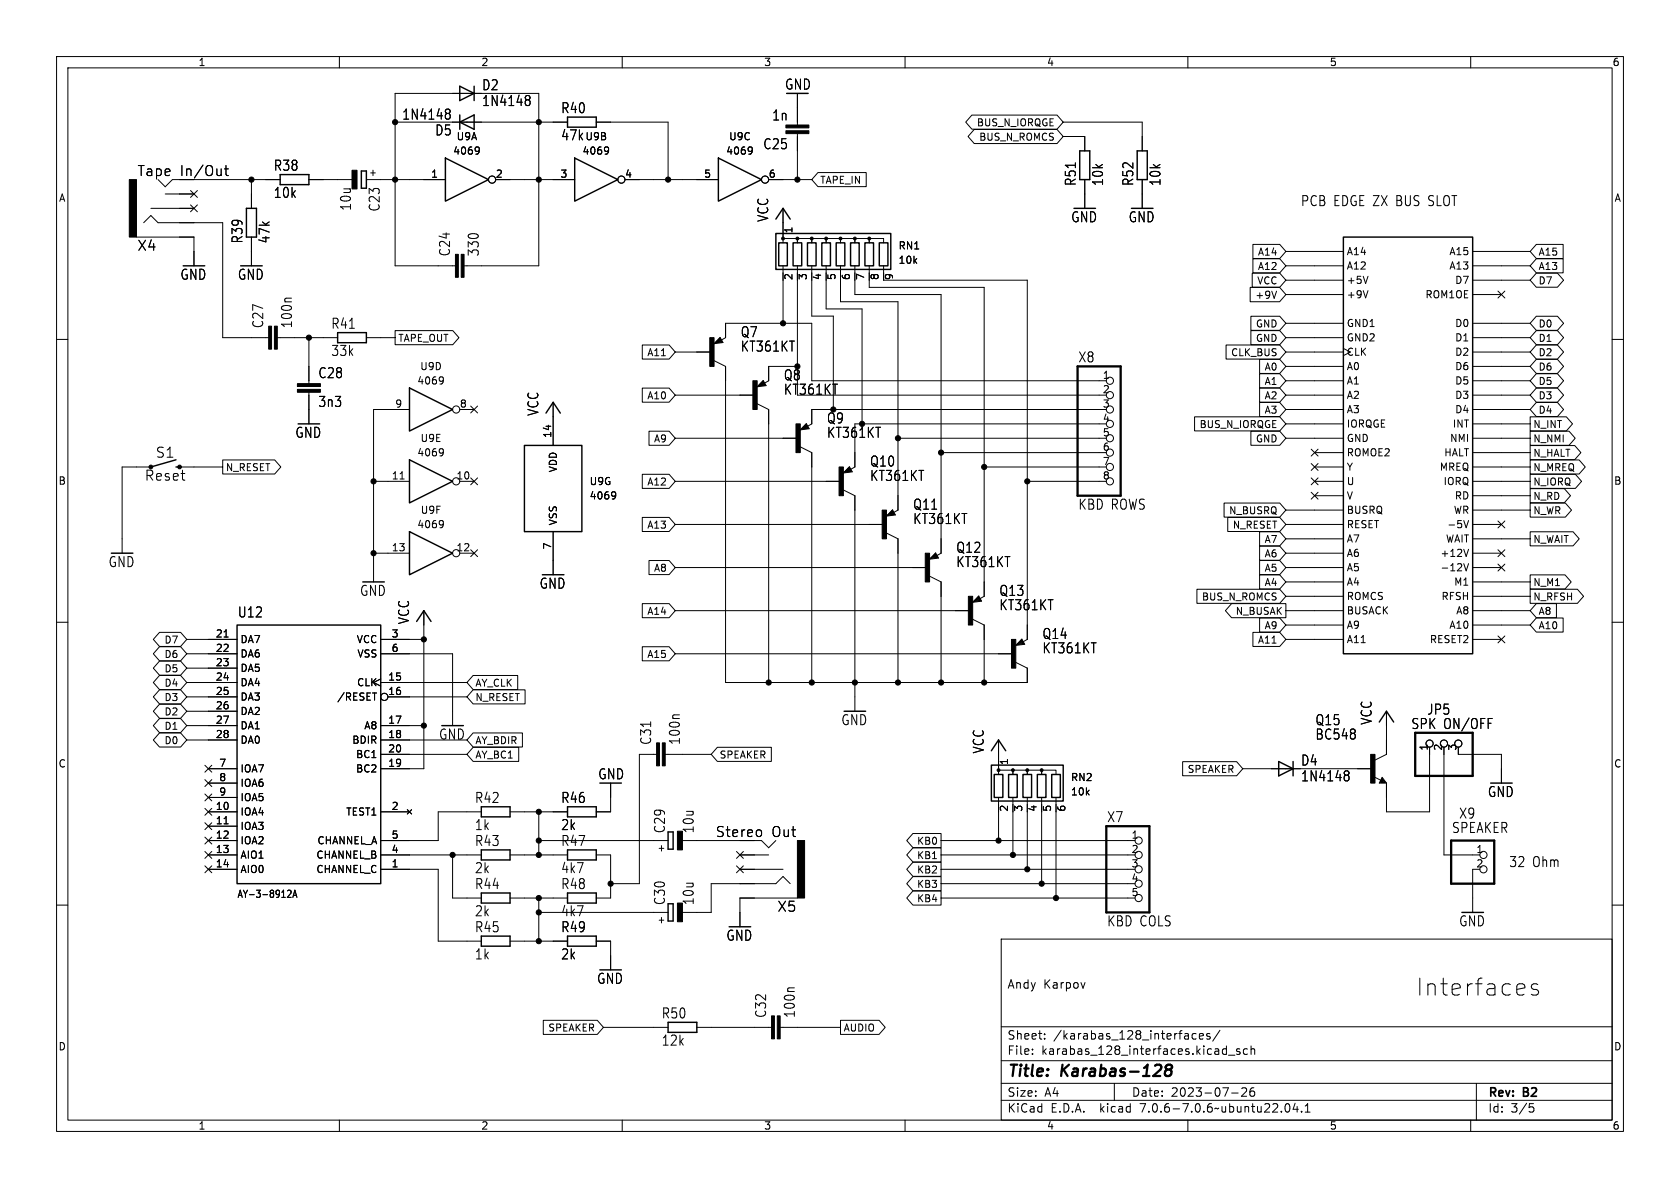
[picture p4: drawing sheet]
<svg xmlns="http://www.w3.org/2000/svg" width="297mm" height="210mm" viewBox="0 0 297 210" stroke-linecap="round" stroke-linejoin="round" font-family="sans-serif">
<g fill="none" stroke="#000" stroke-width=".18">
<path d="M10 10h277v190h-277zM12 12h273v186h-273zM60 10v2M79 19.3h.3l.3 .3-.3 .5M93.1 16.9l.5 .1 .1 .2-.3 .4M93.1 17.6h.3M93.4 17.6l.3 .4v.3l-.1 .3-.5 .1M110 10v2M141 16.5v5.6M160 10v2M210 10v2M260 10v2"/>
<path d="M25.4 39.4l1.3-1.3 1.2 1.3h11.5v20.3h8.1M26.7 36.8h7.6M27.9 31.8l1.3 1.2 1.3-1.2h1.2M29.2 34.3h5.1M33.7 33.7l1.2 1.2M33.7 36.2l1.2 1.2M34.3 31.8h15.2M34.9 33.7l-1.2 1.2M34.9 36.2l-1.2 1.2M39.7 29.9h.7M39.9 29.3v1.5l.1 .2h.4M44.4 31.8v5"/>
<path d="M54.6 31.8h7.6M64.8 31.8h13.9M69.8 21.6h30.5M79 20.1h.3M79.3 20.1l.3 .3v.3l-.3 .4h-.3M84.5 26l.2 .1a1.03 1.03 0 0 1-.2 1.1M84.7 26.5l-.2 .3M87.6 31.8h14M105.4 21.6h12.7v10.2M107.3 26l.2 .1a1.03 1.03 0 0 1-.2 1.1M107.6 26.5l-.3 .3M110.5 31.8h16.5"/>
<path d="M132.7 26l.2 .1a1.03 1.03 0 0 1-.2 1.1M133 26.5l-.3 .3M135.9 31.8h7.6M138.4 36.8v5.1M141 23.6v8.2M144.6 30.5h8.5v2.5h-8.5l-1.1-1.2zM171.8 20.3h15.1l1.1 1.3-1.1 1.2h-15.1l-1.1-1.2zM172.2 22.9h14.7l1.1 1.2-1.1 1.3h-14.7l-1.1-1.3zM188 21.6h13.9v5.1M188 24.1h3.8v2.6M191.8 31.8v5M201.9 31.8v5"/>
<path d="M10 60h2M24.1 41.9h10.2v5.1M44.4 41.9v5.1M49 59.7h10.7M54.6 59.7v8.1M64.8 59.7h5M69.8 58.4h10.2l1.1 1.3-1.1 1.2h-10.2zM80.5 47h-10.7v-30.5h25.4v30.5h-13.2M127.3 59.6l.5 1-1.6 .2zM138.4 42.9v-.7h2.6v.7v-.7h2.5v.7v-.7h2.5v.7v-.7h2.6v.7v-.7h2.5v.7v-.7h2.6v.7v-.7h2.5v.7M138.4 47v10.2M141 47v1.3"/>
<path d="M141 49.5v20.4h53.3M143.5 47v1.3M143.5 49.5v6.4h3.8v16.5M146 47v1.3M146 49.5v5.1h6.4v20.3M148.6 47v1.3M148.6 49.5v3.8h10.1v36.9l-.7 .4M151.1 47v1.3M151.1 49.5v2.6h15.3v45.7l-.8 .4M153.7 47v1.3M153.7 49.5v1.3h20.3v54.6l-.7 .4M156.2 49.5h25.4v63.5l-.7 .4"/>
<path d="M156.2 47v1.3M221 50.8h5.2l1.1 1.3-1.1 1.2h-5.2zM221.1 58.4h5.1l1.1 1.3-1.1 1.2h-5.1zM221.1 55.9h5.1l1.1 1.3-1.1 1.2h-5.1zM221.4 48.3h4.8l1.1 1.2-1.1 1.3h-4.8zM221.5 43.2h4.7l1.1 1.3-1.1 1.2h-4.7zM221.5 45.7h4.7l1.1 1.3-1.1 1.2h-4.7zM225.7 51.5l-.4 1.2M227.3 49.5h10.2M227.3 52.1h10.2M227.3 47h10.2M227.3 44.5h10.2"/>
<path d="M227.3 57.2h10.2M227.3 59.7h10.2M241.8 48.8l-.4 1.3M241.8 51.4l-.4 1.2M260.3 49.5h10.2M260.3 52.1h5.1M260.3 47h10.2M260.3 44.5h10.2M260.3 57.2h10.2M260.3 59.7h10.2M264.8 51.5l1.2 1.2M266 51.5l-1.2 1.2"/>
<path d="M271.6 58.4h3.7l1.1 1.3-1.1 1.2h-3.7l-1.1-1.2zM271.6 48.3h3.7l1.1 1.2-1.1 1.3h-3.7l-1.1-1.3zM271.6 55.9h3.7l1.1 1.3-1.1 1.2h-3.7l-1.1-1.2zM271.6 45.7h4.7v2.5h-4.7l-1.1-1.2zM271.6 43.2h4.7v2.5h-4.7l-1.1-1.2zM285 60h2M54.6 69.3v5.6M72.4 72.4h-6.4v30.5M78.1 66.6l.2 .1a1.03 1.03 0 0 1-.2 1.1M78.1 79.3l.2 .1a1.03 1.03 0 0 1-.2 1.1M78.4 79.9l-.3 .2M78.4 67.2l-.3 .2"/>
<path d="M81.3 72.4h2.5M83.2 71.8l1.2 1.2M84.4 71.8l-1.2 1.2M97.8 71.1v7.6M113.5 68.6h4.8l1.1 1.3-1.1 1.2h-4.8zM113.5 61h4.8l1.1 1.2-1.1 1.3h-4.8zM114.7 76.2h3.6l1.1 1.3-1.1 1.2h-3.6zM119.4 77.5h21.6M119.4 62.2h6.3M119.4 69.9h13.9M126.2 63.8l2.1 1v55.9h53.3v-2.6l-2-1M127.5 60.1l.8-.4v-2.5h15.2v10.1h52.1"/>
<path d="M133.9 71.4l2 1v48.3M134.9 67.3l.5 .9-1.5 .2zM141 64.8h-5.1v2.5l-.7 .4M141.5 79l2 1v40.7M142.5 74.9l.6 .9-1.6 .2zM158.7 77.5h36.9M194.3 74.9h-43.2v7.7l-.7 .4M195.6 72.4h-52.1v2.5l-.7 .4M211.2 73.7h15l1.1 1.2-1.1 1.3h-15zM216.8 61h9.4l1.1 1.2-1.1 1.3h-9.4zM221.1 76.2h5.1l1.1 1.3-1.1 1.2h-5.1zM222.7 71.1h3.5l1.1 1.3-1.1 1.2h-3.5z"/>
<path d="M222.7 66.1h3.5l1.1 1.2-1.1 1.3h-3.5zM222.7 63.5h3.5l1.1 1.3-1.1 1.2h-3.5zM222.7 68.6h3.5l1.1 1.3-1.1 1.2h-3.5zM227.3 77.5h10.2M227.3 62.2h10.2M227.3 64.8h10.2M227.3 67.3h10.2M227.3 69.9h10.2M227.3 72.4h10.2M227.3 74.9h10.2M231.8 79.4l1.2 1.2M233 79.4l-1.2 1.2"/>
<path d="M260.3 77.5h10.2M260.3 62.2h10.2M260.3 64.8h10.2M260.3 67.3h10.2M260.3 69.9h10.2M260.3 72.4h10.2M260.3 74.9h10.2M270.5 78.8h7.9l1.1 1.2-1.1 1.3h-7.9zM270.5 73.7h6.4l1.1 1.2-1.1 1.3h-6.4zM270.5 76.2h6.9l1.1 1.3-1.1 1.2h-6.9zM271.6 61h3.7l1.1 1.2-1.1 1.3h-3.7l-1.1-1.3zM271.6 63.5h3.7l1.1 1.3-1.1 1.2h-3.7l-1.1-1.2z"/>
<path d="M271.6 71.1h3.7l1.1 1.3-1.1 1.2h-3.7l-1.1-1.2zM271.6 68.6h3.7l1.1 1.3-1.1 1.2h-3.7l-1.1-1.2zM271.6 66.1h3.7l1.1 1.2-1.1 1.3h-3.7l-1.1-1.3zM26.7 82.6h-5.1v15.2M31.7 82.6h7.7M39.4 81.3h9.2l1 1.3-1 1.2h-9.2zM66 97.8h6.4M66 85.1h6.4M70.7 84.7h.8M78.1 92l.2 .1a1.03 1.03 0 0 1-.2 1.1M78.4 92.6l-.3 .2M81.3 97.8h2.5"/>
<path d="M81.3 85.1h2.5M83.2 84.5l1.2 1.2M83.2 97.2l1.2 1.2M84.4 84.5l-1.2 1.2M84.4 97.2l-1.2 1.2M97.8 94v7.6M108.6 86.9l.2 .2a1.03 1.03 0 0 1-.2 1M108.8 87.5l-.2 .2M113.5 91.5h4.8l1.1 1.2-1.1 1.3h-4.8zM113.5 83.8h4.8l1.1 1.3-1.1 1.2h-4.8zM114.7 99.1h3.6l1.1 1.2-1.1 1.3h-3.6zM119.4 85.1h29.2"/>
<path d="M119.4 92.7h36.8M149.1 86.6l2 1v38.1M150.2 82.5l.5 .9-1.6 .2zM156.7 94.2l2 1.1v25.4M157.8 90.1l.5 .9-1.6 .2zM165.4 97.7l.5 1-1.6 .2zM166.4 80h29.2M174 82.6h21.6M181.6 85.1h14M216.4 88.9h9.8l1.1 1.3-1.1 1.2h-9.8zM217.1 91.5h9.1l1.1 1.2-1.1 1.3h-9.1zM222.7 99.1h3.5l1.1 1.2-1.1 1.3h-3.5z"/>
<path d="M222.7 94h3.5l1.1 1.3-1.1 1.2h-3.5zM222.7 96.5h3.5l1.1 1.3-1.1 1.2h-3.5zM227.3 97.8h10.2M227.3 92.7h10.2M227.3 95.3h10.2M227.3 90.2h10.2M231.8 87l1.2 1.2M231.8 81.9l1.2 1.3M231.8 84.5l1.2 1.2M232.4 85.1h5.1M232.4 82.6h5.1M232.4 80h5.1"/>
<path d="M232.4 87.6h5.1M233 87l-1.2 1.2M233 81.9l-1.2 1.3M233 84.5l-1.2 1.2M258.8 99.6l.4 1.3 .4-1.3M258.8 92l.4 1.3 .4-1.3M259.6 97.1l-.4 1.3M260.3 97.8h5.1M260.3 85.1h10.2M260.3 82.6h10.2M260.3 92.7h5.1M260.3 95.3h10.2"/>
<path d="M260.3 90.2h10.2M260.3 80h10.2M260.3 87.6h10.2M264.8 92.1l1.2 1.2M264.8 99.7l1.2 1.2M264.8 97.2l1.2 1.2M266 92.1l-1.2 1.2M266 99.7l-1.2 1.2M266 97.2l-1.2 1.2M270.5 86.4h6.1l1 1.2-1 1.3h-6.1zM270.5 88.9h6.2l1.1 1.3-1.1 1.2h-6.2zM270.5 94h7.6l1.1 1.3-1.1 1.2h-7.6z"/>
<path d="M270.5 81.3h8.7l1.1 1.3-1.1 1.2h-8.7zM270.5 83.8h8l1.1 1.3-1.1 1.2h-8zM10 110h2M28.2 119.4h3.7l1.1 1.3-1.1 1.2h-3.7l-1.1-1.2zM28.2 114.3h3.7l1.1 1.3-1.1 1.2h-3.7l-1.1-1.2zM28.2 111.8h3.7l1.1 1.2-1.1 1.3h-3.7l-1.1-1.3zM28.2 116.9h3.7l1.1 1.2-1.1 1.3h-3.7l-1.1-1.3zM33 115.6h8.9M33 113h8.9M33 118.1h8.9M39.6 112.6h.7M67.3 115.6h12.7v12.7"/>
<path d="M67.3 113h7.6M74.9 108v27.9h-7.6M83.6 119.4h7.9v2.5h-7.9l-1.1-1.2zM113.5 106.7h4.8l1.1 1.3-1.1 1.2h-4.8zM113.5 114.3h4.8l1.1 1.3-1.1 1.2h-4.8zM119.4 115.6h59.7M119.4 100.3h44.4M119.4 108h52M164.3 101.9l2.1 1v17.8M172 109.5l2 1v10.2M173 105.4l.5 .9-1.5 .2zM180.6 113l.6 .9-1.6 .2z"/>
<path d="M211.6 104.2h14.6l1.1 1.2-1.1 1.3h-14.6zM217.7 106.7h9.6v2.5h-9.6l-1.1-1.2zM221.5 111.8h4.7l1.1 1.2-1.1 1.3h-4.7zM222.7 101.6h3.5l1.1 1.3-1.1 1.2h-3.5zM222.7 109.2h3.5l1.1 1.3-1.1 1.2h-3.5zM227.3 100.3h10.2M227.3 110.5h10.2M227.3 113h10.2M227.3 102.9h10.2M227.3 108h10.2M227.3 105.4h10.2M260.3 100.3h5.1"/>
<path d="M260.3 110.5h10.2M260.3 113h5.1M260.3 102.9h10.2M260.3 108h10.2M260.3 105.4h10.2M264.8 112.4l1.2 1.2M266 112.4l-1.2 1.2M270.5 101.6h6.2l1.1 1.3-1.1 1.2h-6.2zM270.5 104.2h8.4l1.1 1.2-1.1 1.3h-8.4zM271.6 109.2h4.7v2.5h-4.7l-1.1-1.2zM271.6 106.7h3.6v2.5h-3.6l-1.1-1.2zM285 110h2"/>
<path d="M28.2 121.9h3.7l1.1 1.3-1.1 1.2h-3.7l-1.1-1.2zM28.2 124.5h3.7l1.1 1.2-1.1 1.3h-3.7l-1.1-1.3zM28.2 127h3.7l1.1 1.3-1.1 1.2h-3.7l-1.1-1.2zM28.2 129.6h3.7l1.1 1.2-1.1 1.3h-3.7l-1.1-1.3zM33 120.7h8.9M33 123.2h8.9M33 128.3h8.9M33 130.8h8.9M33 125.7h8.9M36.2 135.3l1.2 1.2M36.2 137.8l1.2 1.2M36.8 135.9h5.1"/>
<path d="M36.8 138.4h5.1M37.4 135.3l-1.2 1.2M37.4 137.8l-1.2 1.2M65.9 122.5h.7M67.3 120l-1.3 .7 1.3 .6M67.3 133.4h15.2M67.3 120.7h15.2M67.3 128.3h7.6M67.3 130.8h15.2M68.6 123.2h13.9M83.6 132.1h8.1v2.5h-8.1l-1.1-1.2zM83.6 121.9h9.2v2.5h-9.2l-1.1-1.2z"/>
<path d="M83.6 129.6h8.8v2.5h-8.8l-1.1-1.3zM107.9 138.4v5.1h-2.5M116.1 133.4h-3.1v22.8h-5.1M117.6 133.4h8.1M126.8 132.1h9.6v2.5h-9.6l-1.1-1.2zM176.5 136.9v-.8h2.6v.8v-.8h2.5v.8v-.8h2.5v.8v-.8h2.6v.8M176.5 130.8v5.1M209.1 134.6h9.5l1.1 1.3-1.1 1.2h-9.5zM219.7 135.9h22.9M237.9 136.3h.5l.1 .3-.3 .4M237.9 137h.3M238.2 137l.3 .4v.3l-.1 .3h-.5"/>
<path d="M242.9 137.3l1.2 .6M244.3 137.4l.8 1h-1.3zM245.1 125.7v7.7l-2 1M252.7 132.1v11.4h-7.6v-5.1M255.3 133.4v17.7h6.3M257.8 132.1v1.3h7.6v5M10 160h2M36.2 140.4l1.2 1.2M36.2 145.4l1.2 1.3M36.2 142.9l1.2 1.2M36.2 150.5l1.2 1.2M36.2 153.1l1.2 1.2"/>
<path d="M36.2 148l1.2 1.2M36.8 148.6h5.1M36.8 151.1h5.1M36.8 143.5h5.1M36.8 153.7h5.1M36.8 146.1h5.1M36.8 141h5.1M37.4 140.4l-1.2 1.2M37.4 145.4l-1.2 1.3M37.4 142.9l-1.2 1.2M37.4 150.5l-1.2 1.2M37.4 153.1l-1.2 1.2"/>
<path d="M37.4 148l-1.2 1.2M39.6 145.6h.7M50.8 157.5l.5-.1 .2 .3-.7 .9h.7M51.8 158.6l.3-1.2 .4 1.2M51.9 158.3h.5M67.3 153.7h10.2v12.7h7.6M67.3 151.1h17.8M67.3 143.5h5.1M72 143.1l.8 .8M72.8 143.1l-.8 .8M80 151.1v7.7h5.1M85.1 143.5h-7.6v5.1h-10.2"/>
<path d="M90.2 158.8h10.1M90.2 151.1h10.1M90.2 143.5h10.1M95.2 148.6h22.9M95.2 143.5v7.6M95.2 158.8v7.6M105.4 151.1h2.5v7.7h-2.5M120.6 148.6h10.2M130.2 153.1l1.2 1.2M130.2 150.5l1.2 1.2M130.8 151.1h5.1M130.8 153.7h7.6"/>
<path d="M131.4 153.1l-1.2 1.2M131.4 150.5l-1.2 1.2M133.3 148.6h1.3l1.3 1.3 1.3-1.3M134.5 146.8l.1 .2v.5l-.1 .3M139.7 156.2l-1.3-1.3-1.2 1.3h-11.5v5.1h-5.1M141 158.8h-10.2v5M161.4 149.9h5v2.5h-5l-1.1-1.3zM161.4 157.5h5v2.5h-5l-1.1-1.2zM161.4 147.3h5v2.5h-5l-1.1-1.2zM161.4 155h5v2.5h-5l-1.1-1.3zM161.4 152.4h5v2.5h-5l-1.1-1.2zM164.9 151.8h.7"/>
<path d="M166.4 158.8h34.3M166.4 148.6h34.3M166.4 151.1h33M166.4 153.7h34.3M166.4 156.2h33M176.5 141v7.6M179.1 141v1.2M179.1 143.5v7.6M181.6 141v1.2M181.6 143.5v10.2M184.1 141v1.2M184.1 143.5v12.7"/>
<path d="M186.7 141v1.2M186.7 143.5v15.3M260.3 153.7v7.6M285 160h2M90.2 166.4h10.1M95.2 161.3h22.9M105.4 166.4h2.5v5.1M177 166h108v32h-108zM191.8 173.7l-.3 1M271.9 174l-.8-.1-.2 .1-.2 .3 .2 .5 1 .2 .1 .3-.1 .5-.3 .1h-.6l-.3-.1M60 198v2M96 180.4h9.6l1.1 1.2-1.1 1.3h-9.6z"/>
<path d="M106.7 181.6h11.4M110 198v2M123.2 181.6h13.2M137.9 181.6h10.7M148.6 180.4h6.8l1.1 1.2-1.1 1.3h-6.8zM160 198v2M177 194.5h108M177 191.5h108M177 187.5h108M177 181.5h108M182.5 186.3v.1M182.5 185.5v.1"/>
<path d="M184.7 183.6v.1M184.7 182.8v.1M197 191.5v3M210 198v2M211.5 182.8l-.5-.1-.3 .3v.4l.2 .2h.6M212 183.2l.7-.1v-.3l-.5-.1-.2 .2 .1 .7h.6M213.9 182.8l-.4-.1-.2 .2 .1 .2 .5 .2v.3h-.6M215.7 182.1l-1.3 2M217.2 186.5h1.1M217.7 193.2h1.2M219.2 185.5l-.4-.1-.2 .2 .1 .2 .5 .2v.3h-.6M219.5 192.4l.6-.1 .2 .1 .1 .3-.9 1.1h.9"/>
<path d="M220.5 185.5l-.4-.1-.3 .3v.4l.2 .2h.5M221.2 185.5l.2-.1 .3 .1 .1 .9M221.2 184.9v1.5M221.7 192.3a.59 .59 0 0 0-.7 .6v.6l.1 .2 .4 .1 .2-.1 .1-.5-.1-.3h-.5l-.2 .3M227.3 195.2l.2-.1a.81 .81 0 0 1 .6 .6 .81 .81 0 0 1-.3 .8l-.1 .1a.81 .81 0 0 1-.4-1.4zM229 195l-.4 1.1h.9M229.3 195.6v1M230.1 196.5v.1M230.7 196.6h.9M230.7 195.5l.5-.4v1.5M260 198v2M261 191.5v6.5"/>
<path d="M270.4 195.1h.7M270.5 195.7h.4l.3 .3-.2 .5-.5 .1"/>
<circle cx="87" cy="31.7" r=".63"/>
<circle cx="109.9" cy="31.7" r=".63"/>
<circle cx="135.3" cy="31.7" r=".63"/>
<circle cx="80.6" cy="72.4" r=".63"/>
<circle cx="196.2" cy="72.4" r=".63"/>
<circle cx="196.2" cy="69.8" r=".63"/>
<circle cx="196.2" cy="77.5" r=".63"/>
<circle cx="196.2" cy="74.9" r=".63"/>
<circle cx="196.2" cy="67.3" r=".63"/>
<circle cx="80.6" cy="85.1" r=".63"/>
<circle cx="80.6" cy="97.8" r=".63"/>
<circle cx="196.2" cy="82.5" r=".63"/>
<circle cx="196.2" cy="80" r=".63"/>
<circle cx="196.2" cy="85.1" r=".63"/>
<circle cx="67.9" cy="123.2" r=".63"/>
<circle cx="252.7" cy="131.4" r=".63"/>
<circle cx="255.3" cy="131.4" r=".63"/>
<circle cx="257.8" cy="131.4" r=".63"/>
<circle cx="201.3" cy="156.2" r=".63"/>
<circle cx="201.3" cy="151.1" r=".63"/>
<circle cx="201.3" cy="153.7" r=".63"/>
<circle cx="201.3" cy="158.7" r=".63"/>
<circle cx="201.3" cy="148.6" r=".63"/>
<circle cx="262.3" cy="153.7" r=".63"/>
<circle cx="262.3" cy="151.1" r=".63"/>
</g>
<path d="M206.4 189.1l-.3-.2v-.3a.64 .64 0 0 1 1-.2 .44 .44 0 0 1-.3 .7M206.4 189.1a.65 .65 0 0 0-.3 1 .65 .65 0 0 0 .8-.1 .65 .65 0 0 0 .1-.8l-.2-.1M206.4 189.1h.4" fill="none" stroke="#000" stroke-width=".4"/>
<g fill="none" stroke="#000" stroke-width=".25">
<path d="M81.3 15.2l2.5 1.3-2.5 1.3zM83.8 15.2v2.6M43.6 36.8h1.7v5.1h-1.7zM49.5 30.9h5.1v1.7h-5.1zM63.9 30.2h.9v3.1h-.9zM78.7 27.9l7.7 3.9-7.7 3.8zM81.3 21.6l2.5-1.3v2.6zM81.3 20.3v2.6M100.3 20.7h5.1v1.8h-5.1zM101.6 27.9l7.6 3.9-7.6 3.8zM127 27.9l7.6 3.9-7.6 3.8zM137.2 38.7l1.2-1.9 1.3 1.9"/>
<path d="M190.9 26.7h1.8v5.1h-1.8zM201 26.7h1.8v5.1h-1.8zM59.7 58.8h5.1v1.8h-5.1zM137.2 41.3h20.3v6.3h-20.3zM137.7 42.9h1.5v4.1h-1.5zM140.2 42.9h1.5v4.1h-1.5zM142.7 42.9h1.6v4.1h-1.6zM145.3 42.9h1.5v4.1h-1.5zM147.8 42.9h1.6v4.1h-1.6zM150.4 42.9h1.5v4.1h-1.5zM152.9 42.9h1.5v4.1h-1.5zM155.4 42.9h1.6v4.1h-1.6z"/>
<path d="M237.5 41.9h22.8v73.7h-22.8zM72.4 68.6l7.6 3.8-7.6 3.8zM92.7 78.7h10.2v15.3h-10.2zM96.5 73l1.3-1.9 1.3 1.9M127.3 60.3h-.4l.4-.2 .2 .4-1 .1 .8-.8 .3 .7M134.9 67.9h-.4l.4-.2 .2 .4-1 .1 .8-.8 .4 .7M142.5 75.6h-.4l.4-.3 .2 .4-1 .1 .8-.7 .4 .6M31.1 81.3l-4.4 1.3M72.4 94l7.6 3.8-7.6 3.8zM72.4 81.3l7.6 3.8-7.6 3.8zM150.1 83.2h-.4l.4-.3 .3 .4-1 .1 .7-.7 .4 .6M157.7 90.8h-.3l.3-.2 .3 .3-1 .2 .7-.8 .4 .6"/>
<path d="M165.4 98.4h-.4l.4-.2 .2 .4-1 .1 .8-.8 .3 .7M41.9 110.5h25.4v45.7h-25.4zM73.7 109.9l1.2-1.9 1.3 1.9M173 106h-.4l.4-.2 .2 .4-1 .1 .8-.8 .4 .7M180.6 113.7h-.4l.4-.3 .2 .4-1 .1 .8-.7 .4 .6M175.3 135.3h12.7v6.3h-12.7zM175.3 132.7l1.2-1.9 1.3 1.9M175.8 136.9h1.5v4.1h-1.5zM178.3 136.9h1.5v4.1h-1.5zM180.8 136.9h1.6v4.1h-1.6zM183.4 136.9h1.5v4.1h-1.5zM185.9 136.9h1.6v4.1h-1.6z"/>
<path d="M226.1 134.6l2.5 1.3-2.5 1.3zM228.6 134.6v2.6M243.8 127.6l1.3-1.9 1.3 1.9M244.3 137.9l.2 .3h-.4l.2-.5 .6 .6h-.8M85.1 142.6h5.1v1.8h-5.1zM85.1 150.2h5.1v1.8h-5.1zM85.1 157.9h5.1v1.7h-5.1zM100.3 142.6h5.1v1.8h-5.1zM100.3 150.2h5.1v1.8h-5.1zM100.3 157.9h5.1v1.7h-5.1zM118.1 147.1h.9v3h-.9zM118.1 159.8h.9v3h-.9z"/>
<path d="M85.1 165.5h5.1v1.8h-5.1zM100.3 165.5h5.1v1.8h-5.1zM118.1 180.7h5.1v1.8h-5.1z"/>
</g>
<g fill="#000" stroke="#000" stroke-width=".18">
<path d="M22.9 31.8h1.2v10.1h-1.2zM62.2 30.1h.9v3.3h-.9zM138.9 22.1h4.1v.5h-4.1zM138.9 23.1h4.1v.5h-4.1zM80.5 45h.5v4h-.5zM81.5 45h.5v4h-.5zM47.5 57.7h.5v4h-.5zM48.5 57.7h.5v4h-.5zM52.6 68.8h4v.5h-4zM52.6 67.8h4v.5h-4zM125.5 59.7h.7v5.1h-.7zM133.1 67.3h.8v5.1h-.8z"/>
<path d="M140.7 74.9h.8v5.1h-.8zM148.3 82.6h.8v5h-.8zM156 90.2h.7v5.1h-.7zM163.6 97.8h.7v5.1h-.7zM171.2 105.4h.8v5.1h-.8zM178.8 113h.8v5.1h-.8zM116.1 131.3h.5v4.1h-.5zM117.1 131.3h.5v4.1h-.5zM242.3 133.4h.8v5h-.8zM119.8 146.9h.8v3.3h-.8zM141 148.6h1.2v10.2h-1.2zM119.8 159.6h.8v3.3h-.8z"/>
<path d="M136.4 179.6h.5v4h-.5zM137.4 179.6h.5v4h-.5z"/>
<circle cx="44.4" cy="31.8" r=".46"/>
<circle cx="69.8" cy="21.6" r=".46"/>
<circle cx="69.8" cy="31.8" r=".46"/>
<circle cx="95.2" cy="21.6" r=".46"/>
<circle cx="95.2" cy="31.8" r=".46"/>
<circle cx="118.1" cy="31.8" r=".46"/>
<circle cx="141" cy="31.8" r=".46"/>
<circle cx="54.6" cy="59.7" r=".46"/>
<circle cx="138.4" cy="57.2" r=".46"/>
<circle cx="138.4" cy="42.2" r=".25"/>
<circle cx="141" cy="42.2" r=".25"/>
<circle cx="143.5" cy="42.2" r=".25"/>
<circle cx="146" cy="42.2" r=".25"/>
<circle cx="148.6" cy="42.2" r=".25"/>
<circle cx="151.1" cy="42.2" r=".25"/>
<circle cx="153.7" cy="42.2" r=".25"/>
<circle cx="141" cy="64.8" r=".46"/>
<circle cx="147.3" cy="72.4" r=".46"/>
<circle cx="152.4" cy="74.9" r=".46"/>
<circle cx="158.7" cy="77.5" r=".46"/>
<circle cx="26.7" cy="82.6" r=".33"/>
<circle cx="31.7" cy="82.6" r=".33"/>
<circle cx="66" cy="97.8" r=".46"/>
<circle cx="66" cy="85.1" r=".46"/>
<circle cx="166.4" cy="80" r=".46"/>
<circle cx="174" cy="82.6" r=".46"/>
<circle cx="181.6" cy="85.1" r=".46"/>
<circle cx="74.9" cy="113" r=".46"/>
<circle cx="74.9" cy="128.3" r=".46"/>
<circle cx="135.9" cy="120.7" r=".46"/>
<circle cx="143.5" cy="120.7" r=".46"/>
<circle cx="151.1" cy="120.7" r=".46"/>
<circle cx="158.7" cy="120.7" r=".46"/>
<circle cx="166.4" cy="120.7" r=".46"/>
<circle cx="174" cy="120.7" r=".46"/>
<circle cx="176.5" cy="136.1" r=".25"/>
<circle cx="179.1" cy="136.1" r=".25"/>
<circle cx="181.6" cy="136.1" r=".25"/>
<circle cx="184.1" cy="136.1" r=".25"/>
<circle cx="80" cy="151.1" r=".46"/>
<circle cx="95.2" cy="151.1" r=".46"/>
<circle cx="95.2" cy="158.8" r=".46"/>
<circle cx="95.2" cy="148.6" r=".46"/>
<circle cx="95.2" cy="143.5" r=".46"/>
<circle cx="107.9" cy="156.2" r=".46"/>
<circle cx="176.5" cy="148.6" r=".46"/>
<circle cx="179.1" cy="151.1" r=".46"/>
<circle cx="181.6" cy="153.7" r=".46"/>
<circle cx="184.1" cy="156.2" r=".46"/>
<circle cx="186.7" cy="158.8" r=".46"/>
<circle cx="95.2" cy="161.3" r=".46"/>
<circle cx="95.2" cy="166.4" r=".46"/>
</g>
<path d="M190.5 64.8h7.6v22.8h-7.6zM250.2 129.5h10.1v7.7h-10.1zM195.6 146.1h7.6v15.2h-7.6zM256.5 148.6h7.7v7.6h-7.7z" fill="none" stroke="#000" stroke-width=".41"/>
<text font-size="4.2" x="250.2" y="176.3">Interfaces</text>
<g font-size="2.8">
<text x="178" y="190.9">Title:</text>
<text x="187.7" y="190.9">Karabas-128</text>
</g>
<g font-size="2.5">
<text x="85.1" y="16.2">D2</text>
<text x="138.7" y="16.1">GND</text>
<text x="71" y="21.4">1N4148</text>
<text x="85.1" y="19">1N4148</text>
<text x="99.1" y="20.2">R40</text>
<text x="136.4" y="21.5">1n</text>
<text x="76.8" y="24.2">D5</text>
<text x="99.1" y="25">47k</text>
<text x="134.8" y="26.6">C25</text>
<text x="24.2" y="31.3">Tape</text>
<text x="31.8" y="31.3">In/Out</text>
<text x="48.3" y="35.2">10k</text>
<text x="48.3" y="30.4">R38</text>
<text x="190.4" y="33" transform="rotate(-90 190.4 33)">R51</text>
<text x="195.2" y="33" transform="rotate(-90 195.2 33)">10k</text>
<text x="200.6" y="33" transform="rotate(-90 200.6 33)">R52</text>
<text x="205.4" y="33" transform="rotate(-90 205.4 33)">10k</text>
<text x="62.3" y="37.3" transform="rotate(-90 62.3 37.3)">10u</text>
<text x="67.3" y="37.5" transform="rotate(-90 67.3 37.5)">C23</text>
<text x="136" y="39.3" transform="rotate(-90 136 39.3)">VCC</text>
<text x="189.3" y="39.5">GND</text>
<text x="199.4" y="39.5">GND</text>
<text x="229.9" y="36.6">PCB EDGE ZX BUS SLOT</text>
<text x="24.2" y="44.6">X4</text>
<text x="43.1" y="43.1" transform="rotate(-90 43.1 43.1)">R39</text>
<text x="47.9" y="43.1" transform="rotate(-90 47.9 43.1)">47k</text>
<text x="79.8" y="45.4" transform="rotate(-90 79.8 45.4)">C24</text>
<text x="84.9" y="45.4" transform="rotate(-90 84.9 45.4)">330</text>
<text x="31.8" y="49.7">GND</text>
<text x="42" y="49.7">GND</text>
<text x="46.8" y="58.1" transform="rotate(-90 46.8 58.1)">C27</text>
<text x="51.8" y="58.1" transform="rotate(-90 51.8 58.1)">100n</text>
<text x="58.5" y="58.3">R41</text>
<text x="130.9" y="59.8">Q7</text>
<text x="58.5" y="63.1">33k</text>
<text x="130.9" y="62.4">KT361KT</text>
<text x="190.6" y="64.3">X8</text>
<text x="56.2" y="67.1">C28</text>
<text x="138.5" y="67.5">Q8</text>
<text x="138.5" y="70">KT361KT</text>
<text x="52.1" y="77.6">GND</text>
<text x="56.2" y="72.2">3n3</text>
<text x="95.4" y="73.6" transform="rotate(-90 95.4 73.6)">VCC</text>
<text x="146.1" y="75.1">Q9</text>
<text x="146.1" y="77.6">KT361KT</text>
<text x="27.5" y="81.1">S1</text>
<text x="153.7" y="82.7">Q10</text>
<text x="25.5" y="85.2">Reset</text>
<text x="153.7" y="85.2">KT361KT</text>
<text x="161.3" y="90.3">Q11</text>
<text x="161.3" y="92.9">KT361KT</text>
<text x="190.6" y="90.3">KBD ROWS</text>
<text x="19.1" y="100.5">GND</text>
<text x="169" y="97.9">Q12</text>
<text x="169" y="100.5">KT361KT</text>
<text x="63.6" y="105.6">GND</text>
<text x="95.3" y="104.3">GND</text>
<text x="176.6" y="105.6">Q13</text>
<text x="42" y="109.4">U12</text>
<text x="72.5" y="110.4" transform="rotate(-90 72.5 110.4)">VCC</text>
<text x="176.6" y="108.1">KT361KT</text>
<text x="184.2" y="113.2">Q14</text>
<text x="184.2" y="115.7">KT361KT</text>
<text x="77.5" y="131">GND</text>
<text x="115.3" y="131.8" transform="rotate(-90 115.3 131.8)">C31</text>
<text x="120.4" y="131.8" transform="rotate(-90 120.4 131.8)">100n</text>
<text x="148.6" y="128.4">GND</text>
<text x="232.5" y="128.4">Q15</text>
<text x="232.5" y="131">BC548</text>
<text x="242.7" y="128.2" transform="rotate(-90 242.7 128.2)">VCC</text>
<text x="249.4" y="129.1">SPK ON/OFF</text>
<text x="252.2" y="126.6">JP5</text>
<text x="105.7" y="138">GND</text>
<text x="174.1" y="133.3" transform="rotate(-90 174.1 133.3)">VCC</text>
<text x="229.9" y="135.6">D4</text>
<text x="83.9" y="142.2">R42</text>
<text x="99.1" y="142.2">R46</text>
<text x="229.9" y="138.3">1N4148</text>
<text x="262.9" y="141.1">GND</text>
<text x="83.9" y="149.8">R43</text>
<text x="83.9" y="147">1k</text>
<text x="99.1" y="147">2k</text>
<text x="99.1" y="149.8">R47</text>
<text x="117.8" y="147.4" transform="rotate(-90 117.8 147.4)">C29</text>
<text x="122.9" y="147.4" transform="rotate(-90 122.9 147.4)">10u</text>
<text x="126.5" y="148.2">Stereo</text>
<text x="136.4" y="148.2">Out</text>
<text x="195.6" y="145.6">X7</text>
<text x="256.6" y="147.5">SPEAKER</text>
<text x="257.9" y="144.9">X9</text>
<text x="83.9" y="154.6">2k</text>
<text x="99.1" y="154.6">4k7</text>
<text x="266.7" y="153.4">32</text>
<text x="270.9" y="153.4">Ohm</text>
<text x="83.9" y="157.4">R44</text>
<text x="99.1" y="157.4">R48</text>
<text x="117.8" y="160.1" transform="rotate(-90 117.8 160.1)">C30</text>
<text x="122.9" y="160.1" transform="rotate(-90 122.9 160.1)">10u</text>
<text x="137.4" y="161.4">X5</text>
<text x="83.9" y="165">R45</text>
<text x="83.9" y="162.2">2k</text>
<text x="99.1" y="162.2">4k7</text>
<text x="99.1" y="165">R49</text>
<text x="128.3" y="166.5">GND</text>
<text x="195.6" y="164">KBD COLS</text>
<text x="257.9" y="164">GND</text>
<text x="83.9" y="169.8">1k</text>
<text x="99.1" y="169.8">2k</text>
<text x="105.5" y="174.1">GND</text>
<text x="116.9" y="185.1">12k</text>
<text x="116.9" y="180.3">R50</text>
<text x="135.7" y="180" transform="rotate(-90 135.7 180)">C32</text>
<text x="140.7" y="180" transform="rotate(-90 140.7 180)">100n</text>
</g>
<g font-size="2.1">
<text x="178" y="175">Andy</text>
<text x="184.4" y="175">Karpov</text>
<text x="178" y="184">Sheet:</text>
<text x="186.2" y="184">/karabas_128_interfaces/</text>
<text x="178" y="186.7">File:</text>
<text x="184.1" y="186.7">karabas_128_interfaces.kicad_sch</text>
<text x="178" y="196.9">KiCad</text>
<text x="178" y="194.1">Size:</text>
<text x="184.7" y="194.1">A4</text>
<text x="185.7" y="196.9">E.D.A.</text>
<text x="194.6" y="196.9">kicad</text>
<text x="200" y="194.1">Date:</text>
<text x="201.8" y="196.9">7.0.6-7.0.6~ubuntu22.04.1</text>
<text x="207" y="194.1">2023-07-26</text>
<text x="263" y="194.3">Rev:</text>
<text x="263" y="196.9">Id:</text>
<text x="267.1" y="196.9">3/5</text>
<text x="269.4" y="194.3">B2</text>
</g>
<g font-size="1.8">
<text x="35" y="11.9">1</text>
<text x="85" y="11.9">2</text>
<text x="135" y="11.9">3</text>
<text x="185" y="11.9">4</text>
<text x="235" y="11.9">5</text>
<text x="285" y="11.9">6</text>
<text x="80" y="27.5">4069</text>
<text x="80.6" y="25">U9A</text>
<text x="102.9" y="27.5">4069</text>
<text x="103.4" y="25">U9B</text>
<text x="128.3" y="27.5">4069</text>
<text x="128.8" y="25">U9C</text>
<text x="10.3" y="35.9">A</text>
<text x="65.2" y="31.3">+</text>
<text x="76.1" y="31.5">1</text>
<text x="87.6" y="31.5">2</text>
<text x="99" y="31.5">3</text>
<text x="110.4" y="31.5">4</text>
<text x="124.4" y="31.5">5</text>
<text x="135.8" y="31.5">6</text>
<text x="285.3" y="35.9">A</text>
<text x="140.4" y="41.3" transform="rotate(-90 140.4 41.3)">1</text>
<text x="158.8" y="46.8">10k</text>
<text x="158.8" y="44.3">RN1</text>
<text x="238" y="47.9">A12</text>
<text x="238" y="45.3">A14</text>
<text x="256.1" y="47.9">A13</text>
<text x="256.1" y="45.3">A15</text>
<text x="140.4" y="49.6" transform="rotate(-90 140.4 49.6)">2</text>
<text x="143" y="49.6" transform="rotate(-90 143 49.6)">3</text>
<text x="145.5" y="49.6" transform="rotate(-90 145.5 49.6)">4</text>
<text x="148" y="49.6" transform="rotate(-90 148 49.6)">5</text>
<text x="150.6" y="49.6" transform="rotate(-90 150.6 49.6)">6</text>
<text x="153.1" y="49.6" transform="rotate(-90 153.1 49.6)">7</text>
<text x="155.7" y="49.6" transform="rotate(-90 155.7 49.6)">8</text>
<text x="158.2" y="49.6" transform="rotate(-90 158.2 49.6)">9</text>
<text x="221.8" y="53">+9V</text>
<text x="238" y="50.4">+5V</text>
<text x="238" y="52.9">+9V</text>
<text x="251.9" y="52.9">ROM1OE</text>
<text x="257.2" y="50.4">D7</text>
<text x="238" y="58">GND1</text>
<text x="257.2" y="58">D0</text>
<text x="74.2" y="65.6">U9D</text>
<text x="238" y="65.6">A0</text>
<text x="238" y="63.1">CLK</text>
<text x="238" y="60.6">GND2</text>
<text x="257.2" y="60.6">D1</text>
<text x="257.2" y="63.1">D2</text>
<text x="257.2" y="65.6">D6</text>
<text x="73.7" y="68.2">4069</text>
<text x="194.9" y="67.1">1</text>
<text x="194.9" y="69.6">2</text>
<text x="238" y="68.2">A1</text>
<text x="238" y="70.7">A2</text>
<text x="257.2" y="70.7">D3</text>
<text x="257.2" y="68.2">D5</text>
<text x="69.8" y="72.1">9</text>
<text x="81.2" y="72.1">8</text>
<text x="97.5" y="77.5" transform="rotate(-90 97.5 77.5)">14</text>
<text x="194.9" y="72.1">3</text>
<text x="194.9" y="74.7">4</text>
<text x="194.9" y="77.2">5</text>
<text x="238" y="73.3">A3</text>
<text x="238" y="75.8">IORQGE</text>
<text x="256.7" y="75.8">INT</text>
<text x="257.2" y="73.3">D4</text>
<text x="73.7" y="80.9">4069</text>
<text x="74.3" y="78.3">U9E</text>
<text x="98.7" y="83.6" transform="rotate(-90 98.7 83.6)">VDD</text>
<text x="194.9" y="79.8">6</text>
<text x="194.9" y="82.3">7</text>
<text x="238" y="78.3">GND</text>
<text x="238" y="80.9">ROMOE2</text>
<text x="238" y="83.4">Y</text>
<text x="254.4" y="83.4">MREQ</text>
<text x="255.2" y="80.9">HALT</text>
<text x="256.3" y="78.3">NMI</text>
<text x="10.3" y="85.9">B</text>
<text x="69.2" y="84.8">11</text>
<text x="80.6" y="84.8">10</text>
<text x="104.1" y="86">U9G</text>
<text x="104.1" y="88.5">4069</text>
<text x="194.9" y="84.8">8</text>
<text x="238" y="86">U</text>
<text x="238" y="88.5">V</text>
<text x="255.1" y="86">IORQ</text>
<text x="257.1" y="88.5">RD</text>
<text x="285.3" y="85.9">B</text>
<text x="73.7" y="93.6">4069</text>
<text x="74.3" y="91">U9F</text>
<text x="98.7" y="93" transform="rotate(-90 98.7 93)">VSS</text>
<text x="238" y="91">BUSRQ</text>
<text x="238" y="93.6">RESET</text>
<text x="255.8" y="93.6">-5V</text>
<text x="256.9" y="91">WR</text>
<text x="69.2" y="97.5">13</text>
<text x="80.6" y="97.5">12</text>
<text x="97.5" y="97.2" transform="rotate(-90 97.5 97.2)">7</text>
<text x="238" y="101.2">A5</text>
<text x="238" y="98.7">A6</text>
<text x="238" y="96.1">A7</text>
<text x="254.6" y="98.7">+12V</text>
<text x="254.6" y="101.2">-12V</text>
<text x="255.5" y="96.1">WAIT</text>
<text x="238" y="103.7">A4</text>
<text x="238" y="106.3">ROMCS</text>
<text x="254.7" y="106.3">RFSH</text>
<text x="257" y="103.7">M1</text>
<text x="38.1" y="112.8">21</text>
<text x="42.4" y="113.9">DA7</text>
<text x="63" y="113.9">VCC</text>
<text x="69.1" y="112.8">3</text>
<text x="238" y="113.9">A11</text>
<text x="238" y="111.4">A9</text>
<text x="238" y="108.8">BUSACK</text>
<text x="252.7" y="113.9">RESET2</text>
<text x="256.1" y="111.4">A10</text>
<text x="257.3" y="108.8">A8</text>
<text x="38.1" y="115.3">22</text>
<text x="38.1" y="117.9">23</text>
<text x="42.4" y="116.4">DA6</text>
<text x="42.4" y="119">DA5</text>
<text x="63.1" y="116.4">VSS</text>
<text x="69.1" y="115.3">6</text>
<text x="38.1" y="120.4">24</text>
<text x="38.1" y="122.9">25</text>
<text x="38.1" y="125.5">26</text>
<text x="42.4" y="121.5">DA4</text>
<text x="42.4" y="124.1">DA3</text>
<text x="59.5" y="124.1">/RESET</text>
<text x="63" y="121.5">CLK</text>
<text x="68.5" y="120.4">15</text>
<text x="68.5" y="122.9">16</text>
<text x="38.1" y="128">27</text>
<text x="38.1" y="130.6">28</text>
<text x="42.4" y="126.6">DA2</text>
<text x="42.4" y="129.1">DA1</text>
<text x="42.4" y="131.7">DA0</text>
<text x="62.2" y="131.7">BDIR</text>
<text x="64.3" y="129.1">A8</text>
<text x="68.5" y="128">17</text>
<text x="68.5" y="130.6">18</text>
<text x="10.3" y="135.9">C</text>
<text x="38.7" y="135.6">7</text>
<text x="42.4" y="136.8">IOA7</text>
<text x="62.8" y="136.8">BC2</text>
<text x="62.8" y="134.2">BC1</text>
<text x="68.5" y="135.6">19</text>
<text x="68.5" y="133.1">20</text>
<text x="178.5" y="135.3" transform="rotate(-90 178.5 135.3)">1</text>
<text x="252.5" y="132.8" transform="rotate(-90 252.5 132.8)">1</text>
<text x="255" y="132.8" transform="rotate(-90 255 132.8)">2</text>
<text x="257.6" y="132.8" transform="rotate(-90 257.6 132.8)">3</text>
<text x="285.3" y="135.9">C</text>
<text x="38.1" y="143.3">10</text>
<text x="38.7" y="138.2">8</text>
<text x="38.7" y="140.7">9</text>
<text x="42.4" y="139.3">IOA6</text>
<text x="42.4" y="141.8">IOA5</text>
<text x="69.1" y="143.3">2</text>
<text x="178.5" y="143.6" transform="rotate(-90 178.5 143.6)">2</text>
<text x="181.1" y="143.6" transform="rotate(-90 181.1 143.6)">3</text>
<text x="183.6" y="143.6" transform="rotate(-90 183.6 143.6)">4</text>
<text x="186.1" y="143.6" transform="rotate(-90 186.1 143.6)">5</text>
<text x="188.7" y="143.6" transform="rotate(-90 188.7 143.6)">6</text>
<text x="189.2" y="140.8">10k</text>
<text x="189.2" y="138.3">RN2</text>
<text x="38.1" y="145.8">11</text>
<text x="38.1" y="148.3">12</text>
<text x="42.4" y="144.4">IOA4</text>
<text x="42.4" y="146.9">IOA3</text>
<text x="42.4" y="149.5">IOA2</text>
<text x="56" y="149.5">CHANNEL_A</text>
<text x="61.1" y="144.4">TEST1</text>
<text x="69.1" y="148.3">5</text>
<text x="200" y="148.3">1</text>
<text x="38.1" y="150.9">13</text>
<text x="38.1" y="153.4">14</text>
<text x="42.4" y="152">AIO1</text>
<text x="42.4" y="154.5">AIO0</text>
<text x="55.8" y="154.5">CHANNEL_C</text>
<text x="55.8" y="152">CHANNEL_B</text>
<text x="69.1" y="153.4">1</text>
<text x="69.1" y="150.9">4</text>
<text x="116.2" y="150.7">+</text>
<text x="200" y="150.9">2</text>
<text x="200" y="153.4">3</text>
<text x="200" y="156">4</text>
<text x="260.9" y="150.9">1</text>
<text x="260.9" y="153.4">2</text>
<text x="41.9" y="158.9">AY-3-8912A</text>
<text x="200" y="158.5">5</text>
<text x="116.2" y="163.4">+</text>
<text x="10.3" y="185.9">D</text>
<text x="285.3" y="185.9">D</text>
<text x="35" y="199.9">1</text>
<text x="85" y="199.9">2</text>
<text x="135" y="199.9">3</text>
<text x="185" y="199.9">4</text>
<text x="235" y="199.9">5</text>
<text x="285" y="199.9">6</text>
</g>
<g font-size="1.7">
<text x="172.6" y="22.5">BUS_N_IORQGE</text>
<text x="173" y="25.1">BUS_N_ROMCS</text>
<text x="144.9" y="32.7">TAPE_IN</text>
<text x="222.3" y="45.4">A14</text>
<text x="222.3" y="47.9">A12</text>
<text x="271.9" y="47.9">A13</text>
<text x="271.9" y="45.4">A15</text>
<text x="222.2" y="50.5">VCC</text>
<text x="271.9" y="50.5">D7</text>
<text x="221.9" y="58.1">GND</text>
<text x="271.9" y="58.1">D0</text>
<text x="70.3" y="60.6">TAPE_OUT</text>
<text x="114.3" y="63.2">A11</text>
<text x="217.5" y="63.2">CLK_BUS</text>
<text x="221.9" y="60.6">GND</text>
<text x="223.5" y="65.7">A0</text>
<text x="271.9" y="63.2">D2</text>
<text x="271.9" y="65.7">D6</text>
<text x="271.9" y="60.6">D1</text>
<text x="114.3" y="70.8">A10</text>
<text x="223.5" y="68.2">A1</text>
<text x="223.5" y="70.8">A2</text>
<text x="271.9" y="70.8">D3</text>
<text x="271.9" y="68.2">D5</text>
<text x="212" y="75.9">BUS_N_IORQGE</text>
<text x="223.5" y="73.3">A3</text>
<text x="271" y="75.9">N_INT</text>
<text x="271.9" y="73.3">D4</text>
<text x="39.8" y="83.5">N_RESET</text>
<text x="115.5" y="78.4">A9</text>
<text x="221.9" y="78.4">GND</text>
<text x="271" y="80.9">N_HALT</text>
<text x="271" y="78.4">N_NMI</text>
<text x="271" y="83.5">N_MREQ</text>
<text x="114.3" y="86">A12</text>
<text x="271" y="88.6">N_RD</text>
<text x="271" y="86">N_IORQ</text>
<text x="114.3" y="93.6">A13</text>
<text x="217.2" y="91.1">N_BUSRQ</text>
<text x="217.8" y="93.6">N_RESET</text>
<text x="271" y="91.1">N_WR</text>
<text x="115.5" y="101.3">A8</text>
<text x="223.5" y="101.3">A5</text>
<text x="223.5" y="96.2">A7</text>
<text x="223.5" y="98.7">A6</text>
<text x="271" y="96.2">N_WAIT</text>
<text x="212.4" y="106.3">BUS_N_ROMCS</text>
<text x="223.5" y="103.8">A4</text>
<text x="271" y="103.8">N_M1</text>
<text x="271" y="106.3">N_RFSH</text>
<text x="29" y="114">D7</text>
<text x="114.3" y="108.9">A14</text>
<text x="218.4" y="108.9">N_BUSAK</text>
<text x="222.3" y="114">A11</text>
<text x="223.5" y="111.4">A9</text>
<text x="271.9" y="111.4">A10</text>
<text x="271.9" y="108.9">A8</text>
<text x="29" y="116.5">D6</text>
<text x="29" y="119">D5</text>
<text x="114.3" y="116.5">A15</text>
<text x="29" y="124.1">D3</text>
<text x="29" y="121.6">D4</text>
<text x="84" y="121.6">AY_CLK</text>
<text x="84" y="124.1">N_RESET</text>
<text x="29" y="126.7">D2</text>
<text x="29" y="129.2">D1</text>
<text x="29" y="131.7">D0</text>
<text x="84" y="131.7">AY_BDIR</text>
<text x="84" y="134.3">AY_BC1</text>
<text x="127.1" y="134.3">SPEAKER</text>
<text x="209.9" y="136.8">SPEAKER</text>
<text x="162" y="149.5">KB0</text>
<text x="162" y="152.1">KB1</text>
<text x="162" y="154.6">KB2</text>
<text x="162" y="159.7">KB4</text>
<text x="162" y="157.1">KB3</text>
<text x="96.8" y="182.5">SPEAKER</text>
<text x="149.1" y="182.5">AUDIO</text>
</g>
</svg>
